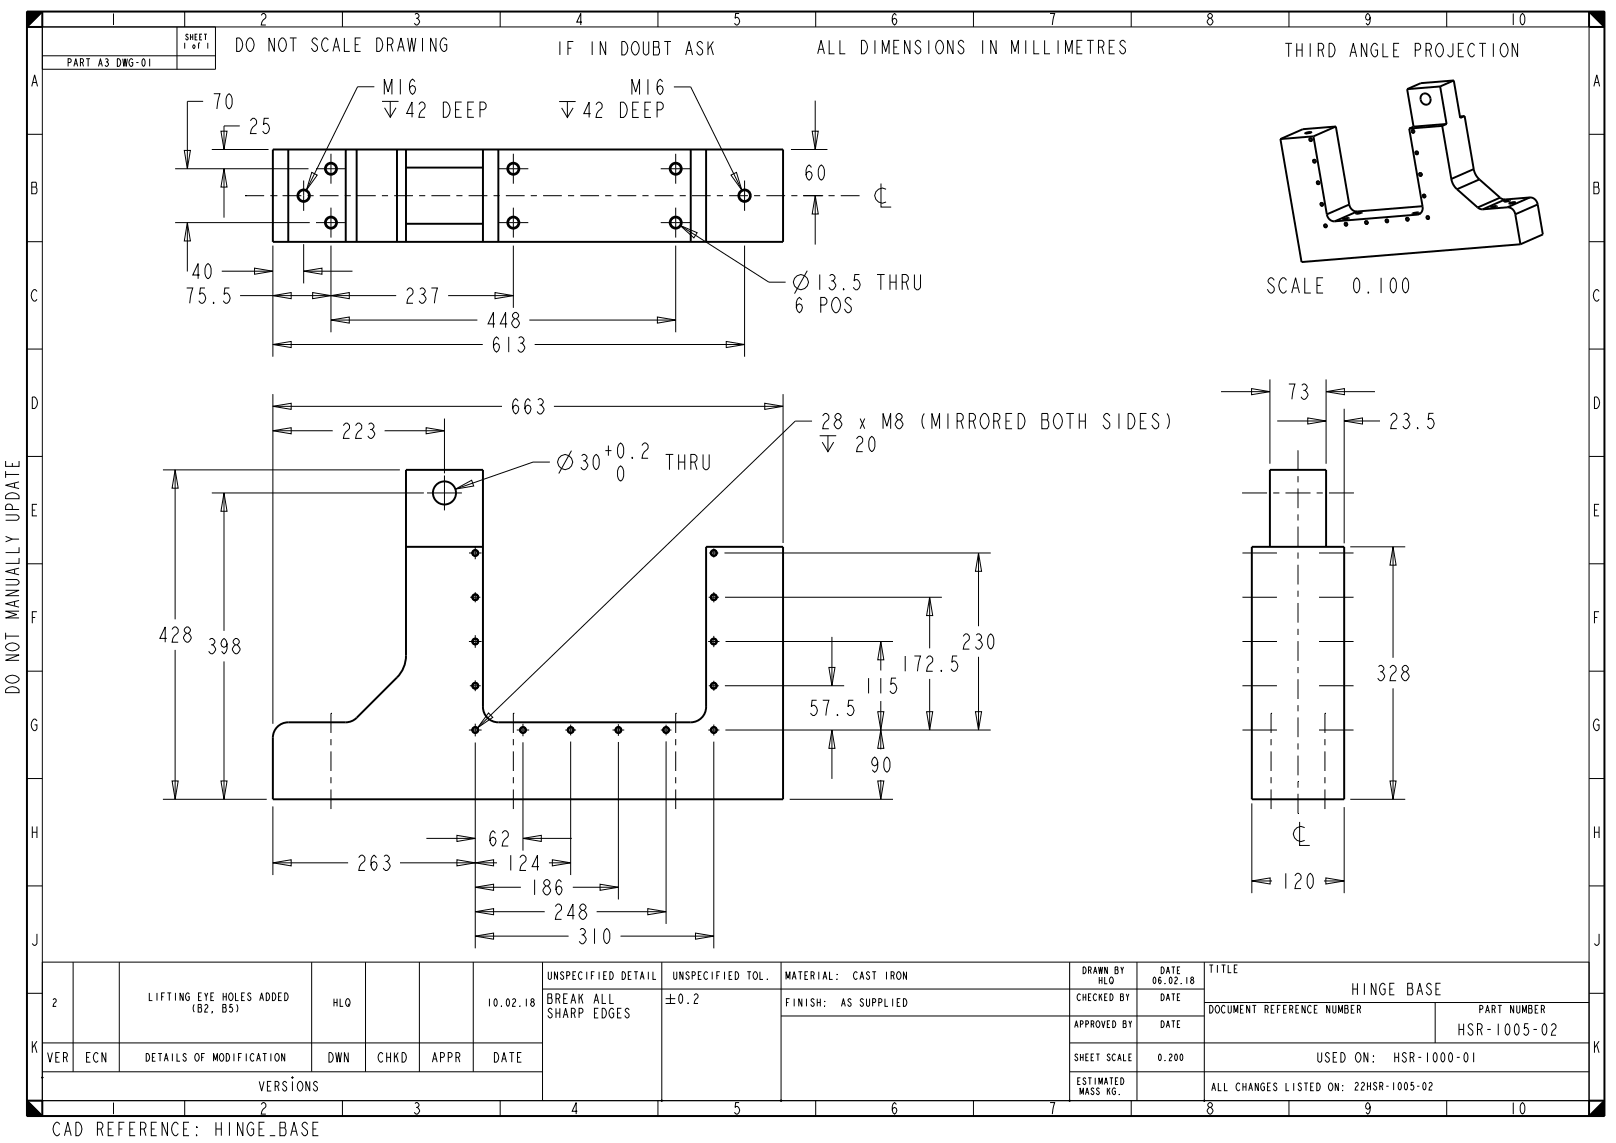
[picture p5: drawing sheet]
<svg xmlns="http://www.w3.org/2000/svg" width="420mm" height="297mm" viewBox="0 0 420 297" stroke-linecap="round" stroke-linejoin="round" font-family="sans-serif">
<path d="M7 3h4l-4 4zM413 3h4v4zM7 286l4 4h-4zM413 290l4-4v4z" fill="#000"/>
<g fill="none" stroke="#000" stroke-width=".26">
<path d="M7 3h4l-4 4zM7 7h410v279h-410zM11 3h402v287h-402zM11 14.5h45M46 7v11M48 3v4M56 7v11h-45M89 3v4M130 3v4M171 3v4M212 3v4M253 3v4"/>
<path d="M294 3v4M335 3v4M376 3v4M413 3h4v4zM7 34.9h4M47.9 39.1h1.6l-.8 4.7zM52.8 26.3h-4.1v17.5M55 38.8h14.8M57.4 34.1h1.6l-.8 4.7zM62.3 32.7h-4.1v6.1M97.3 22.5h-4.4l-13.3 26.9M99.9 28l1.5 2.5 1.5-2.5"/>
<path d="M101.4 26.3v4.2M145.3 26.4h4.3M146 28l1.5 2.5 1.5-2.5M147.5 26.4v4.1M175.1 22.6h4.4l13.3 26.8M205.6 38.8h9.5M211.1 34.1h1.6l-.8 4.7zM211.9 26.1v12.7M339.2 34.7h.1M339.2 34.6h.1M339.3 34.6h-.1M339.3 34.7h.1"/>
<path d="M339.3 34.6h.1M339.4 34.7h.1M339.5 34.7h.1M339.6 34.7h.1M339.7 34.7h-.1M339.7 34.7h.1M339.9 34.6h-.1M339.9 34.6h.1M340 34.6h-.1M340 34.6h.1M340.1 34.6h.1M340.2 34.4h-.3"/>
<path d="M340.2 34.6h-.1M340.2 34.3v.1M340.3 36.2v.1M340.3 36.3h.1M340.3 36.2h.1M340.3 36.1v.1M340.3 36.1h.1M340.3 34.6h.1M340.3 36v.1M340.4 36h-.1M340.4 34.5h.1M340.4 34.5l-.1 .1"/>
<path d="M340.5 34.3h-.3M340.5 34.3h.1M340.5 34.5h.1M340.6 34.3h.1M340.6 34.3h-.1M340.6 36.7h.1M340.6 34.5h.1M340.7 34.3h.1M340.7 34.4h.1M340.7 35.9l-.3 .1M340.7 36.7h.1M340.8 34.4h.1"/>
<path d="M340.8 36.7h-.1M340.8 36.6v.1M340.9 36.5l-.1 .1M340.9 36.5h.1M341 36.5h-.1M341 36.4v.1M341 36.4h.1M341 36.3v.1M366.9 34v.1M366.9 34h.1M366.9 33.9v.1M366.9 33.9h.1"/>
<path d="M367 33.8l-.1 .1M367 33.8h.1M367.1 33.7v.1M367.1 33.7h.1M367.1 33.7h.2M367.2 34.5h.1M367.3 33.7h.1M367.3 34.5h.1M367.4 34.5h-.1M367.4 34.5h.1M367.5 34.4l-.1 .1M367.5 34.4h.1"/>
<path d="M367.6 34.3l-.1 .1M367.6 34.3h.1M367.6 34.1v.2M367.6 34.1h.1M367.9 39.8h.1M367.9 39.5v.3M367.9 39.5h.1M367.9 39.4v.1M368 39.4h-.1M368 39.4h.1M368.1 39.3l-.1 .1M368.1 39.3h.1"/>
<path d="M368.2 39.3l.1 .1M368.5 39.9l-.1 .2M368.5 39.9h.1M368.5 39.7h.1M368.5 39.7v.2M413 34.9h4M45.5 57.8h35M45.5 43.8h34.7M48.7 57.8l.8 4.8h-1.6zM48.7 57.8v12.7M58.2 43.8l.8 4.8h-1.6zM58.2 43.8v12.7"/>
<path d="M81 44.8l1.5 .7-2.9 3.9zM176.8 58.6l4.4 1.9-.9 1.3zM176.8 58.6l23 14.7h4.4M190 45.5l1.4-.7 1.4 4.6zM208.7 50.8h5.2M211.9 50.8l.8 4.8h-1.6zM211.9 50.8v12.7M229 47.7v6.1h2.6M230.3 49.2a1.95 1.95 0 0 0-3 1.6 1.95 1.95 0 0 0 3 1.7M341.3 41.8v.1M341.3 41.9h.1M341.3 41.7v.1"/>
<path d="M341.3 41.6v.1M341.4 41.5l-.1 .1M341.5 41.5h-.1M341.5 41.5h.1M341.6 41.5h.1M341.8 42.2l-.3 .1M341.8 42.2h.1M341.9 42.1l-.1 .1M341.9 42.1h.1M341.9 41.9h.1M341.9 41.9v.2M342.2 47.4v.1"/>
<path d="M342.2 47.4h.1M342.2 47.5h.1M342.2 47.3v.1M342.2 47.3h.1M342.3 47.3h-.1M342.3 47.2v.1M342.3 47.2h.1M342.4 47.1l-.1 .1M342.4 47.1h.1M342.5 47.9h.1M342.6 47.9h.1M342.6 47.1h-.2"/>
<path d="M342.6 47.1h.1M342.7 47.9h-.1M342.7 47.9h.1M342.8 47.8l-.1 .1M342.8 47.8h.1M342.9 47.7l-.1 .1M342.9 47.7h.1M342.9 47.5h.1M342.9 47.5v.2M343.2 53v.1M343.2 53h.1M343.2 52.9v.1"/>
<path d="M343.2 52.9h.1M343.2 52.8v.1M343.3 52.8h-.1M343.4 52.7l-.1 .1M343.4 52.7h.1M343.4 52.7h.2M343.5 53.5h.1M343.6 52.7h.1M343.7 53.5h-.1M343.8 53.3l-.1 .2M343.9 53.3h-.1M343.9 53.1h.1"/>
<path d="M343.9 53.1v.2M344.1 58.6v.1M344.2 58.5l-.1 .1M344.2 58.5h.1M344.2 58.4v.1M344.2 58.4h.1M344.3 58.3l-.1 .1M344.3 58.3h.1M344.4 58.3h-.1M344.4 58.3h.1M344.4 59.1h.1M344.5 58.3h.1"/>
<path d="M344.7 59l-.2 .1M344.8 59h-.1M344.8 58.9v.1M344.8 58.9h.1M344.8 58.7h.1M344.8 58.7v.2M349.5 58.2v.1M349.5 58.1v.1M349.5 58.1h.1M349.5 58v.1M349.5 58h.1M349.6 58h-.1"/>
<path d="M349.6 57.9h.1M349.7 57.9h-.1M349.7 57.9h.1M349.8 57.9h-.1M349.8 57.9h.1M350.1 58.6h-.4M350.1 58.5v.1M350.2 58.2h.1M350.2 58.2v.1M350.2 58.3h.1M350.2 58.3l-.1 .2M354.8 57.7v.2"/>
<path d="M354.8 57.9h.1M354.8 57.7h.1M354.8 57.6v.1M354.8 57.6h.1M354.9 57.6h-.1M354.9 57.5v.1M354.9 57.5h.1M355 57.5h-.1M355 57.4v.1M355.1 57.4h-.1M355.1 57.4h.1M355.1 58.2h.1"/>
<path d="M355.1 57.4l.1 .1M355.2 57.5h.1M355.2 58.2h.1M355.3 58.2h-.1M355.3 58.2h.1M355.4 58.1l-.1 .1M355.4 58.1h.1M355.5 57.8h.1M355.5 57.8l-.1 .3M360.1 57.3v.1M360.1 57.3h.1M360.1 57.2v.1"/>
<path d="M360.1 57.2h.1M360.2 57.1l-.1 .1M360.2 57.1h.1M360.3 57.1h-.1M360.3 57v.1M360.4 57.8h.1M360.5 57h-.2M360.5 57h.1M360.5 57.8h.1M360.6 57.8h-.1M360.6 57.8h.1M360.7 57.7l-.1 .1"/>
<path d="M360.7 57.7h.1M360.8 57.6l-.1 .1M360.8 57.4v.2M365.4 57h.1M365.4 56.8v.2M365.4 56.8h.1M365.5 56.7l-.1 .1M365.5 56.7h.1M365.5 56.6v.1M365.6 56.6h-.1M365.6 56.6h.1M365.7 56.6h-.1"/>
<path d="M365.7 56.6h.1M365.7 57.3h.1M365.7 57.3l.1 .1M365.8 57.4h.1M365.8 56.6h.1M365.9 57.4h-.1M365.9 57.3v.1M365.9 57.3h.1M366 57.3h-.1M366 57.3h.1M366.1 57.2l-.1 .1M366.1 57.2h.1"/>
<path d="M366.1 56.9v.3M368.1 40.1h.1M368.2 40.1h.1M368.3 40.1h.1M368.4 40.1h-.1M368.9 45.1l-.1 .3M368.9 45.1h.1M368.9 45v.1M368.9 45h.1M369 45h-.1M369 45h.1M369.1 44.9l-.1 .1"/>
<path d="M369.1 44.9h.1M369.1 45.7h.1M369.2 44.9v.1M369.2 45.7h.1M369.2 45h.1M369.3 45.7h-.1M369.3 45.7h.1M369.4 45.7h-.1M369.4 45.7h.1M369.4 45.6v.1M369.5 45.6h-.1M369.5 45.5v.1"/>
<path d="M369.5 45.3h.1M369.5 45.3v.2M369.5 45.5h.1M369.8 51h.1M369.8 50.8v.2M369.8 50.7v.1M369.8 50.7h.1M369.9 50.6v.1M369.9 50.6h.1M370 50.6h-.1M370 50.6h.1M370.1 50.5l-.1 .1"/>
<path d="M370.1 50.5h.1M370.1 51.3h.1M370.1 50.5l.1 .1M370.2 51.3h.1M370.2 50.6h.1M370.3 51.3h-.1M370.3 51.3h.1M370.4 51.2l-.1 .1M370.4 51.2h.1M370.5 51.1l-.1 .1M370.5 51.1h.1M370.5 50.9v.2"/>
<path d="M370.7 56.4v.2M370.8 56.4h-.1M370.9 56.2l-.1 .2M370.9 56.2h.1M371 56.2h-.1M371 56.1v.1M371 56.1h.1M371 56.9h.1M371.1 56.9h.1M371.1 56.1h.1M371.1 56.1v.1M371.1 56.2h.1"/>
<path d="M371.2 56.9h-.1M371.2 56.9h.1M371.3 56.9h-.1M371.3 56.9h.1M371.3 56.8v.1M371.4 56.8h-.1M371.4 56.8h.1M371.4 56.5v.3M392.2 52.9h.1M392.2 52.8h.1M392.3 52.8h-.1M392.3 52.8h.1"/>
<path d="M392.3 52.9h.1M392.4 52.9h.1M392.5 52.9h.1M392.6 52.9h.1M392.7 52.9h-.1M392.7 52.9h.1M392.9 52.9h-.1M392.9 52.9h.1M393 52.9h.1M393 52.9h-.1M393.1 52.8h.1M393.2 52.8h-.1"/>
<path d="M393.4 52.8h-.1M393.4 52.8h.1M393.5 52.6h.2M393.5 52.6h-.6M393.5 52.7h.1M393.6 52.6h-.1M393.6 52.7h-.1M393.6 52.7h.1M393.7 52.6h.1M393.7 52.7h.1M393.7 52.6v.1M393.8 52.6h-.1"/>
<path d="M7 62.8h4M57.6 70.5h13.3M62.4 76.8h40.6M66.2 69.7l4.7 .8-4.7 .8zM70.9 76.8l4.8-.8v1.6zM70.9 63.8v28.9M78.9 70.5l4.8-.8v1.6zM78.9 63.5v10.1M78.9 70.5h12.7M81.3 76l4.7 .8-4.7 .8zM86 76.8l4.8-.8v1.6zM86 63.8v22.5"/>
<path d="M116.5 76.8h16.9M128.7 76l4.7 .8-4.7 .8zM133.4 63.8v16.2M175.6 63.8v22.5M193.5 63.8v28.9M209.8 70.3l-3.3 6M413 62.8h4M7 90.7h4M70.9 89.5l4.8-.8v1.6zM70.9 89.5h54.6M86 83.2l4.8-.8v1.6zM86 83.2h38.1"/>
<path d="M137.6 83.2h38M139 89.5h54.5M170.9 82.4l4.7 .8-4.7 .8zM188.8 88.7l4.7 .8-4.7 .8zM330.1 98.6v21.9M344.7 98.6v21.9M413 90.7h4M7 118.6h4M70.9 105.6l4.8-.8v1.6zM70.9 111.9l4.8-.8v1.6zM70.9 102.4v85.7M70.9 111.9h15.6"/>
<path d="M70.9 105.6h59.6M100 111.9h15.5M110.8 111.1l4.7 .8-4.7 .8zM115.5 108.8v14.2M144 105.6h59.5M148.5 117.1l-3.3 5.9M198.8 104.8l4.7 .8-4.7 .8zM203.5 102.4v38.7M211 109.4h-4.3l-82.6 79.7M213.7 114.9l1.5 2.5 1.5-2.5M215.2 113.2v4.2M303.3 107.4a3.5 3.5 0 0 1 0 4"/>
<path d="M317.4 101.8h12.7M325.3 101l4.8 .8-4.8 .8zM332 109.4h12.7M339.9 108.6l4.8 .8-4.8 .8zM344.7 101.8l4.7-.8v1.6zM344.7 101.8h12.6M349.4 109.4l4.7-.8v1.6zM349.4 109.4h9.3M349.4 106.2v35M413 118.6h4M42.3 122.1h61.6M45.5 122.1l.8 4.8h-1.6z"/>
<path d="M45.5 122.1v38.8M55 128.1h55.2M58.2 128.1l.8 4.8h-1.6zM58.2 128.1v35.8M118.4 127.1l4.2-2.3 .5 1.5zM142.9 120.1h-4.4l-20.1 7M7 146.5h4M184.2 155.2h2.7M184.3 143.7h2.4M185.5 142.5v2.4M185.5 153.9v2.6M188.3 143.7h69.2"/>
<path d="M188.4 155.2h56.4M241.6 155.2l.8 4.8h-1.6zM241.6 155.2v13.3M254.3 143.7l.8 4.8h-1.6zM254.3 143.7v19M350.9 142.1h14.3M362.1 142.1l.7 4.8h-1.5zM362.1 142.1v28.8M413 146.5h4M7 174.4h4M45.5 168.9v38.8M58.2 171.9v35.8"/>
<path d="M184.1 166.7h2.9M184.2 178.2h2.6M185.5 165.2v3M185.5 176.9v2.6M188.4 178.2h31M188.6 166.7h43.5M215.4 173.4h1.6l-.8 4.8zM216.2 165.5v12.7M228.9 166.7l.8 4.8h-1.6zM228.9 166.7v7.5M241.6 176.4v13.3M254.3 170.7v19"/>
<path d="M362.1 178.9v28.8M413 174.4h4M123.5 192.9v53.5M127 185.3l1.1 1.1-4 2.7zM135.9 192.9v28.1M148.3 192.7v34.7M160.7 192.8v40.9M173.1 192.6v47.5M184.1 189.7h2.8M185.5 188.3v2.8M185.5 192.7v53.7M188.5 189.7h69"/>
<path d="M216.2 189.7l.8 4.8h-1.6zM216.2 189.7v12.7M228.1 184.9h1.6l-.8 4.8zM228.9 189.7l.8 4.8h-1.6zM228.9 182.2v12.5M240.8 184.9h1.6l-.8 4.8zM253.5 184.9h1.6l-.8 4.8zM7 202.3h4M42.3 207.7h27M44.7 202.9h1.6l-.8 4.8zM57.4 202.9h1.6l-.8 4.8zM70.9 209.5v17.9"/>
<path d="M110.8 217.9h12.7M118.8 217.1l4.7 .8-4.7 .7zM135.9 217.9l4.8-.8v1.5zM135.9 217.9h12.7M205.2 207.7h26.9M228.1 202.9h1.6l-.8 4.8zM228.9 202.7v5M325.4 208.8v23.3M337.8 213.6v6.1h2.6M339.1 215.1a1.95 1.95 0 0 0-3 1.6 1.95 1.95 0 0 0 3 1.7M349.4 209.7v22.4M350.9 207.7h14.3"/>
<path d="M361.3 202.9h1.5l-.7 4.8zM413 202.3h4M7 230.2h4M70.9 224.2l4.8-.8v1.6zM70.9 224.2h19.6M104 224.2h25.2M118.8 223.4l4.7 .8-4.7 .8zM123.5 224.2l4.8-.8v1.6zM123.5 230.6l4.8-.8v1.5zM123.5 236.9l4.8-.8v1.6zM123.5 236.9h18.1M123.5 230.6h11.9"/>
<path d="M142.7 224.2h5.6M143.6 223.4l4.7 .8-4.7 .8zM148.9 230.6h11.8M155.1 236.9h18M156 229.8l4.7 .8-4.7 .7zM168.4 236.1l4.7 .8-4.7 .8zM325.4 228.9l4.7-.8v1.6zM325.4 228.9h5.2M344.1 228.9h5.3M344.6 228.1l4.8 .8-4.8 .8zM413 230.2h4M7 258.1h4"/>
<path d="M11 250h402M19 250v28.5M31 250v28.5M81 250v28.5M95 250v28.5M109 250v28.5M123 250v28.5M123.5 243.3l4.8-.8v1.5zM123.5 243.3h24.3M141 257h172M141 250v36M161.3 243.3h24.2"/>
<path d="M172 250v36M173 259.5h2.5M174.3 258.2v2.5M176.7 258.5l.2-.3a1.69 1.69 0 0 1 0 2.5 1.77 1.77 0 0 1-.2-2.2zM180.4 258.7l.4-.5h.2l.4 .5a.97 .97 0 0 1-.6 1l-.4 1h1M180.8 242.5l4.7 .8-4.7 .7zM203 250v36M278 250v36M295.5 250v36M313 250v36M413 258.1h4M11 271h130"/>
<path d="M11 278.5h130M173 260.7h2.5M178.8 260.5l.1 .2zM203 264h110M278 271h135M278 278.5h135M313 260.5h100M373 260.5v10.5M7 286l4 4h-4zM48 286v4M89 286v4M130 286v4"/>
<path d="M171 286v4M212 286v4M253 286v4M294 286v4M335 286v4M376 286v4M413 290l4-4v4z"/>
<circle cx="208.1" cy="73.3" r="1.95"/>
<circle cx="146.8" cy="120.1" r="1.95"/>
</g>
<g fill="none" stroke="#000" stroke-width=".51">
<path d="M7 3h410v287h-410zM11 3v4h-4zM413 3l4 4h-4zM70.9 38.8h132.6v24h-132.6zM74.9 38.8v24M89.9 38.8v24M92.7 38.8v24M103.2 38.8v24M105.5 38.8v24M125.5 38.8v24M129.5 38.8v24M179.5 38.8v24"/>
<path d="M183.5 38.8v24M332.8 36.1l5.5 32 56.9-4.6M339.2 34.7h.1M340.6 35.9a.37 .37 0 0 0-.3 .5 .37 .37 0 0 0 .6 .1M340.6 35.9l.3 .2M340.6 35.9l-.2 .2v.3l.3 .2 .2-.1M340.6 34.5l-1.3 .2M340.7 34.4l-1.5 .3M340.7 34.4l.1-.1h-.5l-1.1 .3M340.9 36.1v.4M340.9 36.1l.1 .1M341 36.2v.1"/>
<path d="M341 36.3l-.1 .2M341.4 35.4l3.4 20.3M341.4 35.4l-8.6 .7M347.2 32.9l-8.6 .7-5.8 2.5M347.2 32.9l-5.8 2.5M347.2 32.9l3.5 20.2M365.7 23.2l1.7 9.7M366.2 33.4l3.5 20.3-.1 1.2a1.5 1.5 0 0 1-1.3 .9M367.1 33.8l-.1 .2 .1 .3 .3 .1 .2-.2M367.1 33.8h.1M367.1 33.8l.4 .2M367.4 32.9l-1.2 .5"/>
<path d="M367.5 34l.1 .1M367.5 34l-.3-.3a.36 .36 0 0 0-.3 .6 .36 .36 0 0 0 .7-.1M367.6 34.1v.1M367.6 34.1h.1M368.1 39.3a.37 .37 0 0 0-.2 .6 .37 .37 0 0 0 .6 .1M368.1 39.3l.4 .3M368.2 39.4l-.2 .4 .2 .2 .3-.1M368.2 39.4l.3 .2M368.5 39.6v.1M368.5 39.7v.1M368.5 39.8v.1M368.5 39.7h.1"/>
<path d="M368.5 39.8v.2M369.5 24.6a1.42 1.42 0 0 1 2.2 .7 1.42 1.42 0 0 1-1.2 1.9 1.61 1.61 0 0 1-1-2.6zM374.3 22.5l1.7 9.7M374.3 22.5l-8.6 .7M374.8 32.7l-8.6 .7M374.8 32.7l2.4 13.8M376 32.2l-1.2 .5M376 32.2l-8.6 .7M377.8 20.9l-8.5 .7-3.6 1.6M377.8 20.9l-3.5 1.6M377.8 20.9l1.7 9.8 1.2-.5M380.7 30.2l-1.3 .1"/>
<path d="M380.7 30.2l2.3 13.7M105.5 58.1h20M105.5 43.5h20M341.9 41.7l-.4-.2-.2 .3 .2 .4 .4-.1M341.9 41.7v.4M341.9 41.7v.1M341.9 41.7l-.3-.2a.37 .37 0 0 0-.3 .5 .37 .37 0 0 0 .6 .1M341.9 41.8v.1M341.9 41.9v.2M342.3 47.2h.4l.2 .5a.37 .37 0 0 1-.6 .1 .37 .37 0 0 1 0-.6zM342.4 47.2l-.1 .3 .2 .3h.3l.1-.3M342.5 47.2h-.1"/>
<path d="M342.5 47.2l.4 .3M342.9 47.4v.1M343.4 52.8v.5l.3 .1 .1-.2M343.4 52.8h.1M343.4 52.8l.4 .1M343.8 52.9v.2M343.8 52.9l.1 .2M343.8 52.9l-.3-.2a.36 .36 0 0 0-.3 .6 .36 .36 0 0 0 .7-.1M343.8 53.1v.1M343.9 53.1h.1M344.4 58.3a.37 .37 0 0 0-.2 .6 .37 .37 0 0 0 .6 0M344.4 58.3l.4 .2"/>
<path d="M344.5 58.4l-.3 .1 .1 .3 .2 .2 .3-.1M344.5 58.4l.3 .1M344.8 58.5v.2M344.8 58.8v.1M344.8 58.7v.1M344.8 58.7h.1M344.8 55.7a2.07 2.07 0 0 0 2.1 1.8M349 57l1.5-.3zM349.7 58l-.2 .2 .2 .3h.3l.1-.3M349.7 57.9v.1M349.7 57.9a.39 .39 0 0 0-.3 .4 .39 .39 0 0 0 .3 .4 .39 .39 0 0 0 .4-.4v-.1M349.7 57.9l.4 .2"/>
<path d="M349.8 57.9h-.1M349.8 57.9l.3 .2M350.1 58.1v.1M350.1 58.2h.1M350.4 56.8l-1.2 .2M350.7 53.1a2.07 2.07 0 0 0 2 1.9M350.7 53.1l-5.9 2.6M352.4 55.5l1.5-.3zM352.7 55l-5.8 2.5M353.8 55.3l-1.2 .2M353.8 55.3h.1M354.9 57.6l.4-.1 .1 .5a.37 .37 0 0 1-.5 .1 .37 .37 0 0 1 0-.5z"/>
<path d="M355 57.5h.1M360.3 57.1v.5h.4M360.3 57.1l.4 .1M360.4 57a.37 .37 0 0 0-.2 .6 .37 .37 0 0 0 .5 .1M360.4 57l.3 .2M360.7 57.2v.4M360.7 57.2l.1 .2M360.8 57.4h.1M360.8 57.4l-.1 .3M366 56.8l-.3-.2-.2 .4 .4 .3 .2-.4M366 56.8l.1 .1M366.1 56.8v.1"/>
<path d="M366.1 56.8l-.4-.2a.37 .37 0 0 0-.3 .3 .37 .37 0 0 0 .3 .4 .37 .37 0 0 0 .4-.3v-.1M368.3 55.8l-21.4 1.7M368.5 55.3l-1.2 .2M368.6 55.3h-.1M368.6 55.3l-.5-.1-1 .3h.2M369 45v.5l.2 .2 .2-.2M369.1 45h-.1M369.1 44.9a.37 .37 0 0 0-.2 .6 .37 .37 0 0 0 .5 .1M369.1 44.9l.4 .3M369.1 45h.1M369.1 45l.3 .2M369.1 55.4l-.8 .4"/>
<path d="M369.4 45.2l.1 .1M369.5 45.2v.1M369.5 45.3v.1M369.5 45.4l-.1 .1M369.5 45.3h.1M369.5 45.5l-.1 .1M369.7 53.6l-17 1.4M370.4 50.8l.1 .1M370.4 50.8l-.3-.2a.38 .38 0 0 0-.4 .3 .38 .38 0 0 0 .4 .4 .38 .38 0 0 0 .4-.3v-.1M370.5 50.9h.1M371.4 56.5l-.3-.3-.3 .3 .3 .4 .3-.3M371.4 56.5v.1"/>
<path d="M371.4 56.5l-.3-.3a.36 .36 0 0 0-.3 .5 .36 .36 0 0 0 .6 0M371.4 56.5h.1M371.4 56.5v.2M377.2 46.5l.5 1.5 1 1.2M378.7 49.2l5.4 4.7M383 43.9l.5 1.5 1 1.2M383 43.9l-5.8 2.6M384.1 53.9l.6 .4 .7 .1M384.5 46.6l-5.8 2.6M384.5 46.6l5.4 4.8M387.5 53.8l1.5-.2-.8 .2zM387.6 53.9h.1"/>
<path d="M388.9 53.7l-1.2 .2M388.9 53.7h.1M389.9 51.4l.6 .3 .7 .1M389.9 51.4l-5.8 2.5M390.9 52.3l1.5-.2-.9 .3zM391.2 51.8l-5.8 2.6M391.8 53.9a2.08 2.08 0 0 1 2 1.8M391.8 53.9l-6.4 .5M392.3 52.2l-1.3 .2M392.4 52.9h-.1M393.6 52.7l-1.2 .2M393.6 52.7h.1"/>
<path d="M393.7 52.6l-1.3 .3M393.8 52.6h.1M393.8 52.6l-1.6 .3h.2M393.8 55.7l1.4 7.8M397.6 51.3a2.08 2.08 0 0 1 2.1 1.8M397.6 51.3l-6.4 .5M397.6 51.3l-5.8 2.6M399.7 53.1l-5.9 2.6M399.7 53.1l1.3 7.8-5.8 2.6M105.5 122.1h20v61.6a4 4 0 0 0 4 4h50a4 4 0 0 0 4-4v-41.6h20v65.6h-132.6v-16a4 4 0 0 1 4-4h15l1.5-.3 1.3-.9 10.5-10.5a8 8 0 0 0 2.3-5.6zM105.5 142.1h20M325.4 142.1h24v65.6h-24z"/>
<path d="M330.1 142.1v-20h14.6v20M10.8 279.8l.4 .4M11.2 279.8l-.4 .4M75.8 279.8l.4 .4M76.2 279.8l-.4 .4M7 286h4v4zM171.8 285.8l.4 .4M172.2 285.8l-.4 .4M202.8 285.8l.4 .4M203.2 285.8l-.4 .4M277.8 285.8l.4 .4M278.2 285.8l-.4 .4"/>
<path d="M413 286h4l-4 4z"/>
<circle cx="78.9" cy="50.8" r="1.6"/>
<circle cx="78.9" cy="50.8" r="1.4"/>
<circle cx="86" cy="57.8" r="1.35"/>
<circle cx="86" cy="43.8" r="1.35"/>
<circle cx="86" cy="43.8" r="1.55"/>
<circle cx="86" cy="57.8" r="1.55"/>
<circle cx="133.4" cy="57.8" r="1.35"/>
<circle cx="133.4" cy="43.8" r="1.35"/>
<circle cx="133.4" cy="43.8" r="1.55"/>
<circle cx="133.4" cy="57.8" r="1.55"/>
<circle cx="175.6" cy="43.8" r="1.35"/>
<circle cx="175.6" cy="57.8" r="1.35"/>
<circle cx="175.6" cy="43.8" r="1.55"/>
<circle cx="175.6" cy="57.8" r="1.55"/>
<circle cx="193.5" cy="50.8" r="1.6"/>
<circle cx="193.5" cy="50.8" r="1.4"/>
<circle cx="355.1" cy="57.8" r=".32"/>
<circle cx="370.2" cy="51" r=".31"/>
<circle cx="115.5" cy="128.1" r="3"/>
<circle cx="123.5" cy="143.7" r=".68"/>
<circle cx="123.5" cy="155.2" r=".68"/>
<circle cx="123.5" cy="143.7" r=".78"/>
<circle cx="123.5" cy="155.2" r=".78"/>
<circle cx="185.5" cy="143.7" r=".68"/>
<circle cx="185.5" cy="155.2" r=".68"/>
<circle cx="185.5" cy="143.7" r=".78"/>
<circle cx="185.5" cy="155.2" r=".78"/>
<circle cx="123.5" cy="178.2" r=".68"/>
<circle cx="123.5" cy="166.7" r=".68"/>
<circle cx="123.5" cy="166.7" r=".78"/>
<circle cx="123.5" cy="178.2" r=".78"/>
<circle cx="185.5" cy="178.2" r=".68"/>
<circle cx="185.5" cy="166.7" r=".68"/>
<circle cx="185.5" cy="166.7" r=".78"/>
<circle cx="185.5" cy="178.2" r=".78"/>
<circle cx="123.5" cy="189.7" r=".68"/>
<circle cx="123.5" cy="189.7" r=".78"/>
<circle cx="135.9" cy="189.7" r=".78"/>
<circle cx="135.9" cy="189.7" r=".68"/>
<circle cx="148.3" cy="189.7" r=".68"/>
<circle cx="148.3" cy="189.7" r=".78"/>
<circle cx="160.7" cy="189.7" r=".78"/>
<circle cx="160.7" cy="189.7" r=".68"/>
<circle cx="173.1" cy="189.7" r=".68"/>
<circle cx="173.1" cy="189.7" r=".78"/>
<circle cx="185.5" cy="189.7" r=".68"/>
<circle cx="185.5" cy="189.7" r=".78"/>
</g>
<g fill="none" stroke="#000" stroke-width=".26" stroke-dasharray="1.3 .8" stroke-linecap="butt">
<path d="M124.3 143.7a.8 .8 0 0 0-1.1-.7 .8 .8 0 0 0-.3 1.3 .8 .8 0 0 0 1.4-.3v-.3M124.3 155.2a.8 .8 0 0 0-1.1-.7 .8 .8 0 0 0-.2 1.3 .8 .8 0 0 0 1.3-.3v-.3M186.3 143.7a.8 .8 0 0 0-1.1-.7 .8 .8 0 0 0-.3 1.3 .8 .8 0 0 0 1.4-.3v-.3M186.3 155.2a.8 .8 0 0 0-1.1-.7 .8 .8 0 0 0-.3 1.3 .8 .8 0 0 0 1.4-.3v-.3M124.3 166.7a.8 .8 0 0 0-1.1-.7 .8 .8 0 0 0-.3 1.3 .8 .8 0 0 0 1.4-.3v-.3M124.3 178.2a.8 .8 0 0 0-1.1-.7 .8 .8 0 0 0-.2 1.3 .8 .8 0 0 0 1.3-.3v-.3M186.3 166.7a.8 .8 0 0 0-1.1-.7 .8 .8 0 0 0-.3 1.3 .8 .8 0 0 0 1.4-.3v-.3M186.3 178.2a.8 .8 0 0 0-1.1-.7 .8 .8 0 0 0-.2 1.3 .8 .8 0 0 0 1.3-.3v-.3M124.3 189.7a.8 .8 0 0 0-1.1-.7 .8 .8 0 0 0-.2 1.3 .8 .8 0 0 0 1.3-.3v-.3M136.7 189.7a.8 .8 0 0 0-1.1-.7 .8 .8 0 0 0-.3 1.3 .8 .8 0 0 0 1.4-.3v-.3M149.1 189.7a.8 .8 0 0 0-1.1-.7 .8 .8 0 0 0-.3 1.3 .8 .8 0 0 0 1.4-.3v-.3M161.5 189.7a.8 .8 0 0 0-1.1-.7 .8 .8 0 0 0-.2 1.3 .8 .8 0 0 0 1.3-.3v-.3"/>
<path d="M173.9 189.7a.8 .8 0 0 0-1.1-.7 .8 .8 0 0 0-.3 1.3 .8 .8 0 0 0 1.4-.3v-.3M186.3 189.7a.8 .8 0 0 0-1.1-.7 .8 .8 0 0 0-.2 1.3 .8 .8 0 0 0 1.3-.3v-.3"/>
</g>
<!-- layer: 02___PRT_ALL_AXES -->
<g fill="none" stroke="#000" stroke-width=".26">
<path d="M86 40v7.7M133.4 40v7.7M175.6 40v7.7M63.8 50.8h.1M63.8 50.8h4.8M70.2 50.8h1.6M71.8 50.8h.1M73.4 50.8h4.9M78.9 46.9v7.9M79.9 50.8h1.6M82.1 57.8h7.8M82.1 43.8h7.8"/>
<path d="M83.1 50.8h4.9M86 54v7.7M89.6 50.8h1.6M92.8 50.8h4.9M99.3 50.8h1.6M102.5 50.8h4.8M108.9 50.8h1.6M112.1 50.8h4.9M118.6 50.8h1.6M121.8 50.8h4.9M128.3 50.8h1.6M129.5 57.8h7.8"/>
<path d="M129.5 43.8h7.8M131.5 50.8h4.9M133.4 54v7.7M137.9 50.8h1.6M141.1 50.8h4.9M147.6 50.8h1.6M150.8 50.8h4.9M157.3 50.8h1.6M160.5 50.8h4.9M167 50.8h1.6M170.2 50.8h4.8M171.7 57.8h7.8"/>
<path d="M171.7 43.8h7.8M175.6 54v7.7M176.6 50.8h1.6M179.8 50.8h4.9M186.3 50.8h1.6M189.5 50.8h4.9M193.5 46.9v7.9M196 50.8h1.6M199.2 50.8h4.9M205.7 50.8h1.5M208.8 50.8h4.9M215.3 50.8h1.6"/>
<path d="M218.5 50.8h4.9M337.4 117v5.1M111 128.1h9.1M115.5 123.6v9M322.8 128.1h6.5M330.9 128.1h1.6M334.1 128.1h6.5M337.4 123.7v1.6M337.4 126.9v5.1M337.4 133.6v1.6M337.4 136.8v5.2M342.2 128.1h1.6"/>
<path d="M345.4 128.1h6.5M121.9 143.7h3.2M122.2 155.2h2.6M123.5 142.1v3.2M123.5 153.9v2.6M322.9 155.2h9M322.9 143.7h9M337.4 143.6v1.6M337.4 146.8v5.1M337.4 153.5v1.6M337.4 156.7v5.1M342.8 155.2h9"/>
<path d="M342.8 143.7h9M121.9 166.7h3.3M122.1 178.2h2.8M123.5 165v3.3M123.5 176.8v2.8M322.9 178.2h9M322.9 166.7h9M337.4 163.4v1.6M337.4 166.6v5.1M337.4 173.3v1.6M337.4 176.5v5.1M342.8 178.2h9"/>
<path d="M342.8 166.7h9M86 185.4h.1M86 185.4v5.1M86 192v1.6M86 195.2v5.1M121.9 189.7h3.3M123.5 188v3.3M133.4 185.4h.1M133.4 185.4v5.1M133.4 192v1.6M133.4 195.2v5.1M134.3 189.7h3.2"/>
<path d="M135.9 188.1v3.2M146.9 189.7h2.8M148.3 188.3v2.8M159.2 189.7h3M160.7 188.2v3M171.8 189.7h2.7M173.1 188.3v2.8M175.6 185.4h.1M175.6 185.4v5.1M175.6 192v1.6M175.6 195.2v5.1M322.9 189.7h9"/>
<path d="M330.4 185.4h.1M330.4 185.4v5.1M330.4 192v1.6M330.4 195.2v5.1M337.4 183.2v1.6M337.4 186.4v5.2M337.4 193.1v1.6M337.4 196.3v5.2M342.8 189.7h9M344.4 185.4h.1M344.4 185.4v5.1M344.4 192v1.6"/>
<path d="M344.4 195.2v5.1M86 201.9v1.6M86 205.1v5.1M133.4 201.9v1.6M133.4 205.1v5.1M175.6 201.9v1.6M175.6 205.1v5.1M330.4 201.9v1.6M330.4 205.1v5.1M337.4 203.1h.1M337.4 211.4h.1M337.4 203.1v1.6"/>
<path d="M337.4 206.3v5.1M344.4 201.9v1.6M344.4 205.1v5.1"/>
</g>
<g font-size="5.2">
<text x="54.8" y="28.3">70</text>
<text x="99.3" y="24.5">M16</text>
<text x="163.6" y="24.6">M16</text>
<text x="64.3" y="34.7">25</text>
<text x="104.9" y="30.5">42 DEEP</text>
<text x="150.9" y="30.5">42 DEEP</text>
<text x="208.7" y="46.8">60</text>
<text x="49.3" y="72.5">40</text>
<text x="211.5" y="75.3">13.5 THRU</text>
<text x="329.3" y="76.1">SCALE</text>
<text x="351.4" y="76.1">0.100</text>
<text x="47.7" y="78.8">75.5</text>
<text x="105" y="78.8">237</text>
<text x="206.2" y="81.3">6 POS</text>
<text x="126.1" y="85.2">448</text>
<text x="127.5" y="91.5">613</text>
<text x="132.5" y="107.6">663</text>
<text x="334.2" y="103.8">73</text>
<text x="88.5" y="113.9">223</text>
<text x="213" y="111.4">28 x M8 (MIRRORED BOTH SIDES)</text>
<text x="360.7" y="111.4">23.5</text>
<text x="156.5" y="119.1">+0.2</text>
<text x="221.8" y="117.4">20</text>
<text x="150.2" y="122.1">30</text>
<text x="159.6" y="125">0</text>
<text x="172.3" y="122.1">THRU</text>
<text x="40.8" y="166.9">428</text>
<text x="53.5" y="169.9">398</text>
<text x="249.6" y="168.7">230</text>
<text x="233.7" y="174.4">172.5</text>
<text x="357.3" y="176.9">328</text>
<text x="209.9" y="185.9">57.5</text>
<text x="224.2" y="180.2">115</text>
<text x="225.7" y="200.7">90</text>
<text x="126.5" y="219.8">62</text>
<text x="92.5" y="226.2">263</text>
<text x="131.2" y="226.2">124</text>
<text x="137.4" y="232.5">186</text>
<text x="332.6" y="230.9">120</text>
<text x="143.6" y="238.9">248</text>
<text x="149.8" y="245.2">310</text>
</g>
<g font-size="4.5">
<text x="61.5" y="13.4">DO NOT SCALE DRAWING</text>
<text x="144.6" y="14.3">IF IN DOUBT ASK</text>
<text x="213" y="14">ALL DIMENSIONS IN MILLIMETRES</text>
<text x="334.3" y="14.8">THIRD ANGLE PROJECTION</text>
<text x="5" y="179.9" transform="rotate(-90 5 179.9)">DO NOT MANUALLY UPDATE</text>
<text x="14" y="295.1">CAD REFERENCE:</text>
<text x="55.8" y="295.1">HINGE_BASE</text>
</g>
<g font-size="3.9">
<text x="28.3" y="6.5">1</text>
<text x="67.3" y="6.5">2</text>
<text x="107.2" y="6.5">3</text>
<text x="149.3" y="6.5">4</text>
<text x="190.3" y="6.5">5</text>
<text x="231.3" y="6.5">6</text>
<text x="272.3" y="6.5">7</text>
<text x="313.3" y="6.5">8</text>
<text x="354.3" y="6.5">9</text>
<text x="392.2" y="6.5">10</text>
<text x="7.8" y="22.5">A</text>
<text x="413.8" y="22.5">A</text>
<text x="7.8" y="50.4">B</text>
<text x="413.8" y="50.4">B</text>
<text x="7.8" y="78.3">C</text>
<text x="413.8" y="78.3">C</text>
<text x="7.8" y="106.2">D</text>
<text x="413.8" y="106.2">D</text>
<text x="7.8" y="134">E</text>
<text x="413.8" y="134">E</text>
<text x="7.8" y="162">F</text>
<text x="413.8" y="162">F</text>
<text x="7.8" y="189.9">G</text>
<text x="413.8" y="189.9">G</text>
<text x="7.8" y="217.7">H</text>
<text x="413.8" y="217.7">H</text>
<text x="7.8" y="245.7">J</text>
<text x="413.8" y="245.7">J</text>
<text x="351.3" y="258.5">HINGE BASE</text>
<text x="379" y="269">HSR-1005-02</text>
<text x="7.8" y="273.6">K</text>
<text x="413.8" y="273.6">K</text>
<text x="28.3" y="289.5">1</text>
<text x="67.3" y="289.5">2</text>
<text x="107.2" y="289.5">3</text>
<text x="148.2" y="289.5">4</text>
<text x="190.3" y="289.5">5</text>
<text x="231.3" y="289.5">6</text>
<text x="272.3" y="289.5">7</text>
<text x="313.3" y="289.5">8</text>
<text x="354.3" y="289.5">9</text>
<text x="392.2" y="289.5">10</text>
</g>
<g font-size="3.3">
<text x="142" y="260.7">BREAK ALL</text>
<text x="142" y="264.5">SHARP EDGES</text>
<text x="12.1" y="276">VER</text>
<text x="22.1" y="276">ECN</text>
<text x="85.1" y="276">DWN</text>
<text x="98.1" y="276">CHKD</text>
<text x="112.1" y="276">APPR</text>
<text x="128.1" y="276">DATE</text>
<text x="342.5" y="276">USED ON:</text>
<text x="362" y="276">HSR-1000-01</text>
<text x="67.2" y="283.5">VERSIONS</text>
</g>
<g font-size="2.6">
<text x="17.4" y="17.3">PART A3 DWG-01</text>
<text x="142.5" y="254.5">UNSPECIFIED DETAIL</text>
<text x="175" y="254.5">UNSPECIFIED TOL.</text>
<text x="204" y="254.5">MATERIAL:</text>
<text x="221.2" y="254.5">CAST IRON</text>
<text x="314" y="252.7">TITLE</text>
<text x="13.4" y="261.5">2</text>
<text x="38.8" y="260">LIFTING EYE HOLES ADDED</text>
<text x="49.8" y="263">(B2, B5)</text>
<text x="86.4" y="261.5">HLQ</text>
<text x="126.5" y="261.5">10.02.18</text>
<text x="204" y="261.5">FINISH:</text>
<text x="218" y="261.5">AS SUPPLIED</text>
<text x="314" y="263.2">DOCUMENT REFERENCE NUMBER</text>
<text x="384.4" y="263.2">PART NUMBER</text>
<text x="38.1" y="275.7">DETAILS OF MODIFICATION</text>
<text x="314.6" y="283.4">ALL CHANGES LISTED ON:</text>
<text x="352.1" y="283.2">22HSR-1005-02</text>
</g>
<g font-size="2.3">
<text x="281.3" y="253">DRAWN BY</text>
<text x="285.4" y="255.6">HLQ</text>
<text x="299.5" y="255.6">06.02.18</text>
<text x="301.5" y="253">DATE</text>
<text x="279.9" y="260">CHECKED BY</text>
<text x="301.5" y="260">DATE</text>
<text x="279.2" y="267">APPROVED BY</text>
<text x="301.5" y="267">DATE</text>
<text x="279.2" y="275.6">SHEET SCALE</text>
<text x="300.8" y="275.6">0.200</text>
<text x="279.9" y="281.8">ESTIMATED</text>
<text x="280.6" y="284.4">MASS KG.</text>
</g>
<g font-size="2">
<text x="48.1" y="10.4">SHEET</text>
<text x="47.4" y="12.6">1 of 1</text>
</g>
</svg>
